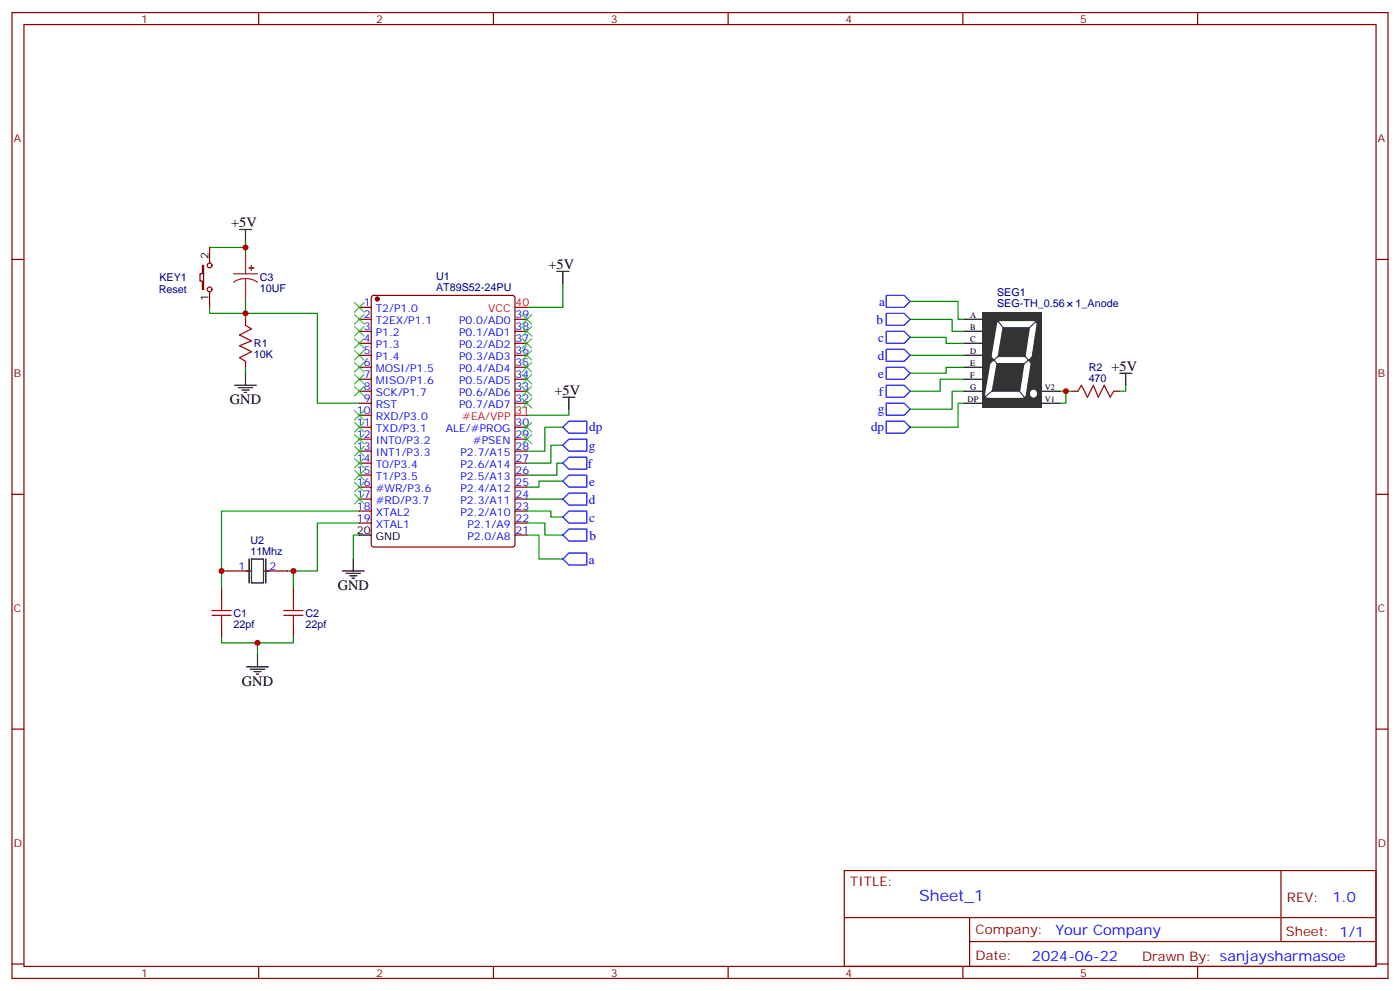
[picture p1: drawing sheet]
<svg xmlns="http://www.w3.org/2000/svg" width="412mm" height="292mm" viewBox="0 0 412 292" stroke-linecap="round" stroke-linejoin="round" font-family="sans-serif">
<g fill="none" stroke="#870000" stroke-width=".35">
<path d="M3.5 3.7h405.4v284.3h-405.4zM7.1 7.2h398.2v277.3h-398.2zM76.2 3.7v3.5M145.3 3.7v3.5M214.5 3.7v3.5M283.6 3.7v3.5M352.8 3.7v3.5M3.5 76.4h3.6M59.6 78.1h.4v7.1h-.4v-2.5h-.7v-2.1h.7zM61.7 72.8v4.6M405.3 76.4h3.6M61.7 85.9v4.6"/>
<path d="M72.3 94v1.8M105.8 90.5h3.6M105.8 94h3.6M105.8 97.5h3.6M109.6 87.2l.5-.2h40.9l.6 .4 .1 72.9-.5 .7h-41.1l-.7-.4v-72.9zM151.7 94h3.5M151.7 97.5h3.5M72.3 106.4v1.7M105.8 101.1h3.6M105.8 104.6h3.6M105.8 108.1h3.6M105.8 111.7h3.6"/>
<path d="M105.8 115.2h3.6M105.8 118.7h3.6M151.7 101.1h3.5M151.7 104.6h3.5M151.7 108.1h3.5M151.7 111.7h3.5M151.7 115.2h3.5M151.7 118.7h3.5M105.8 122.2h3.6M105.8 125.8h3.6M105.8 129.3h3.6M105.8 132.8h3.6"/>
<path d="M105.8 136.3h3.6M105.8 139.9h3.6M151.7 125.8h3.5M151.7 129.3h3.5M151.7 132.8h3.5M151.7 136.3h3.5M151.7 139.9h3.5M3.5 145.5h3.6M105.8 143.4h3.6M105.8 146.9h3.6M105.8 150.5h3.6M105.8 154h3.6"/>
<path d="M151.7 143.4h3.5M151.7 146.9h3.5M151.7 150.5h3.5M151.7 154h3.5M151.7 157.5h3.5M405.3 145.5h3.6M65.3 173.4v3.5M67 168.1h7.1M77.6 168.1h7.1M86.4 173.4v3.5M65.3 184v3.5M86.4 184v3.5"/>
<path d="M3.5 214.7h3.6M405.3 214.7h3.6M248.7 256.3h156.6v28.2h-156.6zM377.3 256.3v20.9M248.7 270.1h156.5M285.6 277.2h119.6M285.6 270.1v14.2M3.5 283.8h3.6M76.2 284.5v3.5M145.3 284.5v3.5M214.5 284.5v3.5M283.6 284.5v3.5"/>
<path d="M352.8 284.5v3.5M405.3 283.8h3.6"/>
<circle cx="61.7" cy="78.1" r=".71"/>
<circle cx="61.7" cy="85.2" r=".71"/>
</g>
<g fill="none" stroke="#008700" stroke-width=".35">
<path d="M61.7 72.8h10.6M72.3 71.1v3.5M61.7 90.5v1.8h31.8v26.4h12.3M72.3 88.7v5.3M165.8 83.4v7.1h-10.6M72.3 108.1v1.8M165.8 136.3h-1.8v3.6h-8.8M165.8 131.1h-3.5v5.2h-7.1M167.6 120.5v1.7h-12.4M105.8 157.5h-1.7v7.1M105.8 150.5h-40.5v17.6M105.8 154h-12.3v14.1h-7.1"/>
<path d="M155.2 157.5h3.5v7.1h7.1M155.2 154h5.3v3.5h5.3M155.2 150.5h7.1v1.7h3.5M155.2 146.9h10.6M165.8 141.6h-7.1v1.8h-3.5M67 168.1h-1.7v5.3M84.7 168.1h1.7v5.3M65.3 187.5v1.8h21.1v-1.8M75.8 189.3v3.5"/>
</g>
<path d="M165.8 131.1l1.8-1.8h5.3v3.5h-5.3zM165.8 136.3l1.8-1.7h5.3v3.5h-5.3zM165.8 141.6l1.8-1.7h5.3v3.5h-5.3zM165.8 146.9l1.8-1.7h5.3v3.5h-5.3zM165.8 152.2l1.8-1.7h5.3v3.5h-5.3zM165.8 157.5l1.8-1.7h5.3v3.5h-5.3zM165.8 164.6l1.8-1.8h5.3v3.5h-5.3z" fill="none" stroke="#00f" stroke-width=".35"/>
<g fill="none" stroke="#000" stroke-width=".35">
<path d="M70.6 67.6h3.5M72.3 67.6v3.5M164 79.9h3.6M165.8 79.9v3.5M284 97.5h5.3M284 94h5.3M69.1 113.4h6.4M70.2 114.1h4.2M71.3 114.8h2.1M72 115.5h.7M72.3 109.9v3.5M165.8 116.9h3.5"/>
<path d="M167.6 116.9v3.6M284 115.2h5.3M284 118.7h5.3M284 111.7h5.3M284 108.1h5.3M284 104.6h5.3M284 101.1h5.3M306.9 115.2h5.3M306.9 118.7h5.3M105.8 157.5h3.6M72.5 168.1h.8M73.4 164.6v7"/>
<path d="M74.1 164.6h3.5v7h-3.5zM78.3 164.6v7M78.6 168.1h.8M100.9 168.1h6.3M102 168.8h4.2M103 169.5h2.1M103.7 170.2h.7M104.1 164.6v3.5M72.7 196.3h6.3M73.7 197h4.3M74.8 197.7h2.1M75.5 198.4h.7"/>
<path d="M75.8 192.8v3.5"/>
</g>
<path d="M72.3 95.8l1.8 1-3.5 1.8 3.5 1.8-3.5 1.4 3.5 1.7-3.5 1.8 1.7 1.1M62.4 179.7h5.7M65.3 176.9v2.8M83.6 179.7h5.7M86.4 176.9v2.8M62.4 181.2h5.7M65.3 181.2v2.8M83.6 181.2h5.7M86.4 181.2v2.8" fill="none" stroke="#a10000" stroke-width=".35"/>
<path d="M72.3 74.6v6M68.8 80.6h7M72.3 82l-1.8 .3-1.7 .8M72.3 82l1.9 .3 1.6 .8M72.3 82v6.7" fill="none" stroke="#8c2424" stroke-width=".35"/>
<g fill="#8c2424" stroke="#8c2424" stroke-width=".35">
<path d="M73.4 78.8l1.4 .1z"/>
<path d="M74 78.1l.1 1.5z"/>
</g>
<circle cx="111.1" cy="88" r=".53" fill="#870000" stroke="#870000" stroke-width=".35"/>
<path d="M151.7 90.5h3.5M151.7 122.2h3.5" fill="none" stroke="#f00" stroke-width=".35"/>
<path d="M289.3 91.9h17.6v28.2h-17.6z" fill="#333"/>
<path d="M292.8 106l-1.8 10.2h10.3l3.1-20.8h-9.8l-1.8 10.6h9.9" fill="none" stroke="#fff" stroke-width="1.8"/>
<path d="M293.9 94.4l9 11.7-13.3 11.2M305.5 94.4l-12.7 11.6 9.5 11.7" fill="none" stroke="#333" stroke-width=".32"/>
<path d="M291.7 104.5l1.2 1.5-1.6 1.4zM302.8 106l1.1 1.3 .4-2.7z" fill="#333"/>
<circle cx="304.4" cy="115.9" r="1.11" fill="#fff"/>
<path d="M261.1 87h5.2l1.8 1.7-1.8 1.8h-5.2zM261.1 92.3h5.2l1.8 1.7-1.8 1.8h-5.2zM261.1 97.5h5.2l1.8 1.8-1.8 1.8h-5.2zM261.1 102.8h5.2l1.8 1.8-1.8 1.8h-5.2zM261.1 108.1h5.2l1.8 1.8-1.8 1.8h-5.2zM261.1 113.4h5.2l1.8 1.8-1.8 1.7h-5.2zM261.1 118.7h5.2l1.8 1.8-1.8 1.7h-5.2zM165.8 125.8l1.8-1.8h5.3v3.5h-5.3zM261.1 124h5.2l1.8 1.8-1.8 1.7h-5.2z" fill="none" stroke="#00f" stroke-width=".35"/>
<path d="M268.1 88.7h14.1v5.3h1.8M268.1 94h12.4v3.5h3.5M268.1 99.3h10.6v1.8h5.3M268.1 104.6h15.9M284 108.1h-5.3v1.8h-10.6M284 111.7h-7.1v3.5h-8.8M284 115.2h-3.5v5.3h-12.4M284 118.7h-1.8v7.1h-14.1M312.2 115.2h3.5M314 115.2v3.5h-1.8M331.6 113.4v1.8h-1.8M165.8 125.8h-5.3v7h-5.3" fill="none" stroke="#008700" stroke-width=".35"/>
<path d="M329.8 109.9h3.6M331.6 109.9v3.5" fill="none" stroke="#000" stroke-width=".35"/>
<g fill="none" stroke="#3c3" stroke-width=".35">
<path d="M104.4 89.1l2.8 2.8M104.4 92.6l2.8 2.8M104.4 96.1l2.8 2.9M104.4 99.7l2.8 2.8M107.2 89.1l-2.8 2.8M107.2 92.6l-2.8 2.8M107.2 96.1l-2.8 2.9M107.2 99.7l-2.8 2.8M153.8 92.6l2.8 2.8M153.8 96.1l2.8 2.9M153.8 99.7l2.8 2.8M156.6 92.6l-2.8 2.8"/>
<path d="M156.6 96.1l-2.8 2.9M156.6 99.7l-2.8 2.8M104.4 103.2l2.8 2.8M104.4 106.7l2.8 2.8M104.4 110.2l2.8 2.9M104.4 113.8l2.8 2.8M107.2 103.2l-2.8 2.8M107.2 106.7l-2.8 2.8M107.2 110.2l-2.8 2.9M107.2 113.8l-2.8 2.8M153.8 103.2l2.8 2.8M153.8 106.7l2.8 2.8"/>
<path d="M153.8 110.2l2.8 2.9M153.8 113.8l2.8 2.8M153.8 117.3l2.8 2.8M156.6 103.2l-2.8 2.8M156.6 106.7l-2.8 2.8M156.6 110.2l-2.8 2.9M156.6 113.8l-2.8 2.8M156.6 117.3l-2.8 2.8M104.4 120.8l2.8 2.8M104.4 124.4l2.8 2.8M104.4 127.9l2.8 2.8M104.4 131.4l2.8 2.8"/>
<path d="M104.4 134.9l2.8 2.9M104.4 138.5l2.8 2.8M107.2 120.8l-2.8 2.8M107.2 124.4l-2.8 2.8M107.2 127.9l-2.8 2.8M107.2 131.4l-2.8 2.8M107.2 134.9l-2.8 2.9M107.2 138.5l-2.8 2.8M153.8 124.4l2.8 2.8M153.8 127.9l2.8 2.8M156.6 124.4l-2.8 2.8M156.6 127.9l-2.8 2.8"/>
<path d="M104.4 142l2.8 2.8M104.4 145.5l2.8 2.8M107.2 142l-2.8 2.8M107.2 145.5l-2.8 2.8"/>
</g>
<path d="M317.5 115.2l1.1-1.8 1.7 3.5 1.8-3.5 1.4 3.5 1.8-3.5 1.7 3.5 1.1-1.7" fill="none" stroke="#a10000" stroke-width=".35"/>
<path d="M315.7 115.2h1.8M328.1 115.2h1.7" fill="none" stroke="#870000" stroke-width=".35"/>
<g fill="#c00">
<circle cx="72.3" cy="72.8" r=".88"/>
<circle cx="72.3" cy="92.3" r=".88"/>
<circle cx="75.8" cy="189.3" r=".88"/>
<circle cx="65.3" cy="168.1" r=".88"/>
<circle cx="86.4" cy="168.1" r=".88"/>
<circle cx="314" cy="115.2" r=".88"/>
</g>
<text font-size="4.6" fill="#00f" x="270.8" y="265.3">Sheet_1</text>
<g font-size="4.2">
<text x="68.1" y="66.9">+5V</text>
<text x="161.6" y="79.2">+5V</text>
<text x="327.4" y="109.2">+5V</text>
<text x="67.7" y="119.1">GND</text>
<text x="163.3" y="116.2">+5V</text>
<text x="99.5" y="173.7">GND</text>
<text x="71.3" y="202">GND</text>
</g>
<g font-size="4.2" fill="#00f">
<text x="392.5" y="265.6">1.0</text>
<text x="310.9" y="275.1">Your Company</text>
<text x="304" y="282.9">2024-06-22</text>
</g>
<g font-size="3.9" fill="#00f">
<text x="259" y="90">a</text>
<text x="258.1" y="95.3">b</text>
<text x="258.7" y="100.6">c</text>
<text x="258.6" y="105.9">d</text>
<text x="258.7" y="111.1">e</text>
<text x="258.9" y="116.5">f</text>
<text x="258.6" y="121.7">g</text>
<text x="173.6" y="127">dp</text>
<text x="256.6" y="127">dp</text>
<text x="173.1" y="137.7">f</text>
<text x="173.5" y="132.4">g</text>
<text x="173.5" y="143">e</text>
<text x="173.5" y="148.3">d</text>
<text x="173.5" y="153.6">c</text>
<text x="173.7" y="158.9">b</text>
<text x="173.4" y="165.9">a</text>
</g>
<g font-size="3.9" fill="#800">
<text x="250.5" y="260.9">TITLE:</text>
<text x="379.1" y="265.6">REV:</text>
<text x="287.4" y="275.1">Company:</text>
<text x="378.7" y="275.7">Sheet: 1/1</text>
<text x="287.4" y="282.8">Date:</text>
<text x="336.4" y="282.8">Drawn By: sanjaysharmasoe</text>
</g>
<g font-size="3.2" fill="#800">
<text x="41.6" y="6.7">1</text>
<text x="110.8" y="6.7">2</text>
<text x="179.9" y="6.7">3</text>
<text x="249.1" y="6.7">4</text>
<text x="318.2" y="6.7">5</text>
<text x="4.1" y="41.8">A</text>
<text x="405.9" y="41.8">A</text>
<text x="4.1" y="110.9">B</text>
<text x="405.9" y="110.9">B</text>
<text x="4.1" y="180.1">C</text>
<text x="405.9" y="180.1">C</text>
<text x="4.1" y="249.2">D</text>
<text x="405.9" y="249.2">D</text>
<text x="41.6" y="287.5">1</text>
<text x="110.8" y="287.5">2</text>
<text x="179.9" y="287.5">3</text>
<text x="249.1" y="287.5">4</text>
<text x="318.2" y="287.5">5</text>
</g>
<g font-size="3.2">
<text x="61.4" y="76.4" transform="rotate(-90 61.4 76.4)">2</text>
<text x="61.4" y="88.6" transform="rotate(-90 61.4 88.6)">1</text>
<text x="105.2" y="157.2">20</text>
<text x="110.7" y="158.9">GND</text>
</g>
<g font-size="3.2" fill="#000080">
<text x="46.9" y="82.8">KEY1</text>
<text x="76.6" y="82.8">C3</text>
<text x="128.4" y="82.6">U1</text>
<text x="46.8" y="86.3">Reset</text>
<text x="76.6" y="86">10UF</text>
<text x="128.4" y="85.7">AT89S52-24PU</text>
<text x="293.7" y="87.1">SEG1</text>
<text x="293.7" y="90.3">SEG-TH_0.56</text>
<text x="316.8" y="90.3">1_Anode</text>
<text x="74.8" y="105.4">10K</text>
<text x="74.8" y="102.2">R1</text>
<text x="320.7" y="112.4">470</text>
<text x="320.7" y="109.2">R2</text>
<text x="73.7" y="160.3">U2</text>
<text x="73.7" y="163.4">11Mhz</text>
<text x="68.8" y="184.7">22pf</text>
<text x="68.8" y="181.6">C1</text>
<text x="90" y="184.7">22pf</text>
<text x="90" y="181.6">C2</text>
</g>
<g font-size="3.2" fill="#00f">
<text x="107.2" y="90.1">1</text>
<text x="107.2" y="93.7">2</text>
<text x="110.7" y="91.9">T2/P1.0</text>
<text x="110.7" y="95.4">T2EX/P1.1</text>
<text x="135.2" y="95.4">P0.0/AD0</text>
<text x="151.9" y="93.7">39</text>
<text x="107.2" y="97.2">3</text>
<text x="107.2" y="100.7">4</text>
<text x="110.7" y="99">P1.2</text>
<text x="135.2" y="99">P0.1/AD1</text>
<text x="151.9" y="100.7">37</text>
<text x="151.9" y="97.2">38</text>
<text x="107.2" y="104.2">5</text>
<text x="107.2" y="107.8">6</text>
<text x="110.7" y="102.5">P1.3</text>
<text x="110.7" y="106">P1.4</text>
<text x="135.2" y="106">P0.3/AD3</text>
<text x="135.2" y="102.5">P0.2/AD2</text>
<text x="151.9" y="107.8">35</text>
<text x="151.9" y="104.2">36</text>
<text x="107.2" y="111.3">7</text>
<text x="110.7" y="109.5">MOSI/P1.5</text>
<text x="110.7" y="113.1">MISO/P1.6</text>
<text x="135.2" y="113.1">P0.5/AD5</text>
<text x="135.2" y="109.5">P0.4/AD4</text>
<text x="151.9" y="111.3">34</text>
<text x="107.2" y="114.8">8</text>
<text x="107.2" y="118.4">9</text>
<text x="110.7" y="116.6">SCK/P1.7</text>
<text x="135.2" y="116.6">P0.6/AD6</text>
<text x="151.9" y="118.4">32</text>
<text x="151.9" y="114.8">33</text>
<text x="105.2" y="121.9">10</text>
<text x="105.2" y="125.4">11</text>
<text x="110.7" y="120.1">RST</text>
<text x="110.7" y="123.6">RXD/P3.0</text>
<text x="135.2" y="120.1">P0.7/AD7</text>
<text x="151.9" y="125.4">30</text>
<text x="105.2" y="128.9">12</text>
<text x="110.7" y="127.2">TXD/P3.1</text>
<text x="110.7" y="130.7">INT0/P3.2</text>
<text x="131.3" y="127.2">ALE/#PROG</text>
<text x="139.3" y="130.7">#PSEN</text>
<text x="151.9" y="128.9">29</text>
<text x="105.2" y="132.5">13</text>
<text x="105.2" y="136">14</text>
<text x="110.7" y="134.2">INT1/P3.3</text>
<text x="110.7" y="137.8">T0/P3.4</text>
<text x="135.6" y="137.8">P2.6/A14</text>
<text x="135.6" y="134.2">P2.7/A15</text>
<text x="151.9" y="136">27</text>
<text x="151.9" y="132.5">28</text>
<text x="105.2" y="139.5">15</text>
<text x="105.2" y="143.1">16</text>
<text x="110.7" y="141.3">T1/P3.5</text>
<text x="135.6" y="141.3">P2.5/A13</text>
<text x="151.9" y="143.1">25</text>
<text x="151.9" y="139.5">26</text>
<text x="105.2" y="146.6">17</text>
<text x="110.7" y="144.8">#WR/P3.6</text>
<text x="110.7" y="148.3">#RD/P3.7</text>
<text x="135.6" y="148.3">P2.3/A11</text>
<text x="135.6" y="144.8">P2.4/A12</text>
<text x="151.9" y="146.6">24</text>
<text x="105.2" y="150.1">18</text>
<text x="105.2" y="153.6">19</text>
<text x="110.7" y="151.9">XTAL2</text>
<text x="110.7" y="155.4">XTAL1</text>
<text x="135.6" y="151.9">P2.2/A10</text>
<text x="137.7" y="155.4">P2.1/A9</text>
<text x="151.9" y="153.6">22</text>
<text x="151.9" y="150.1">23</text>
<text x="137.7" y="158.9">P2.0/A8</text>
<text x="151.9" y="157.2">21</text>
<text x="70.3" y="167.7">1</text>
<text x="79.4" y="167.7">2</text>
</g>
<g font-size="3.2" fill="#f00">
<text x="143.8" y="91.9">VCC</text>
<text x="151.9" y="90.1">40</text>
<text x="136.2" y="123.6">#EA/VPP</text>
<text x="151.9" y="121.9">31</text>
</g>
<g font-size="2.5">
<text x="285.8" y="93.7">A</text>
<text x="285.8" y="100.7">C</text>
<text x="285.8" y="97.2">B</text>
<text x="285.8" y="107.8">E</text>
<text x="285.8" y="104.2">D</text>
<text x="285.8" y="111.3">F</text>
<text x="285" y="118.4">DP</text>
<text x="285.8" y="114.8">G</text>
<text x="307.8" y="114.8">V2</text>
<text x="307.8" y="118.4">V1</text>
</g>
</svg>
